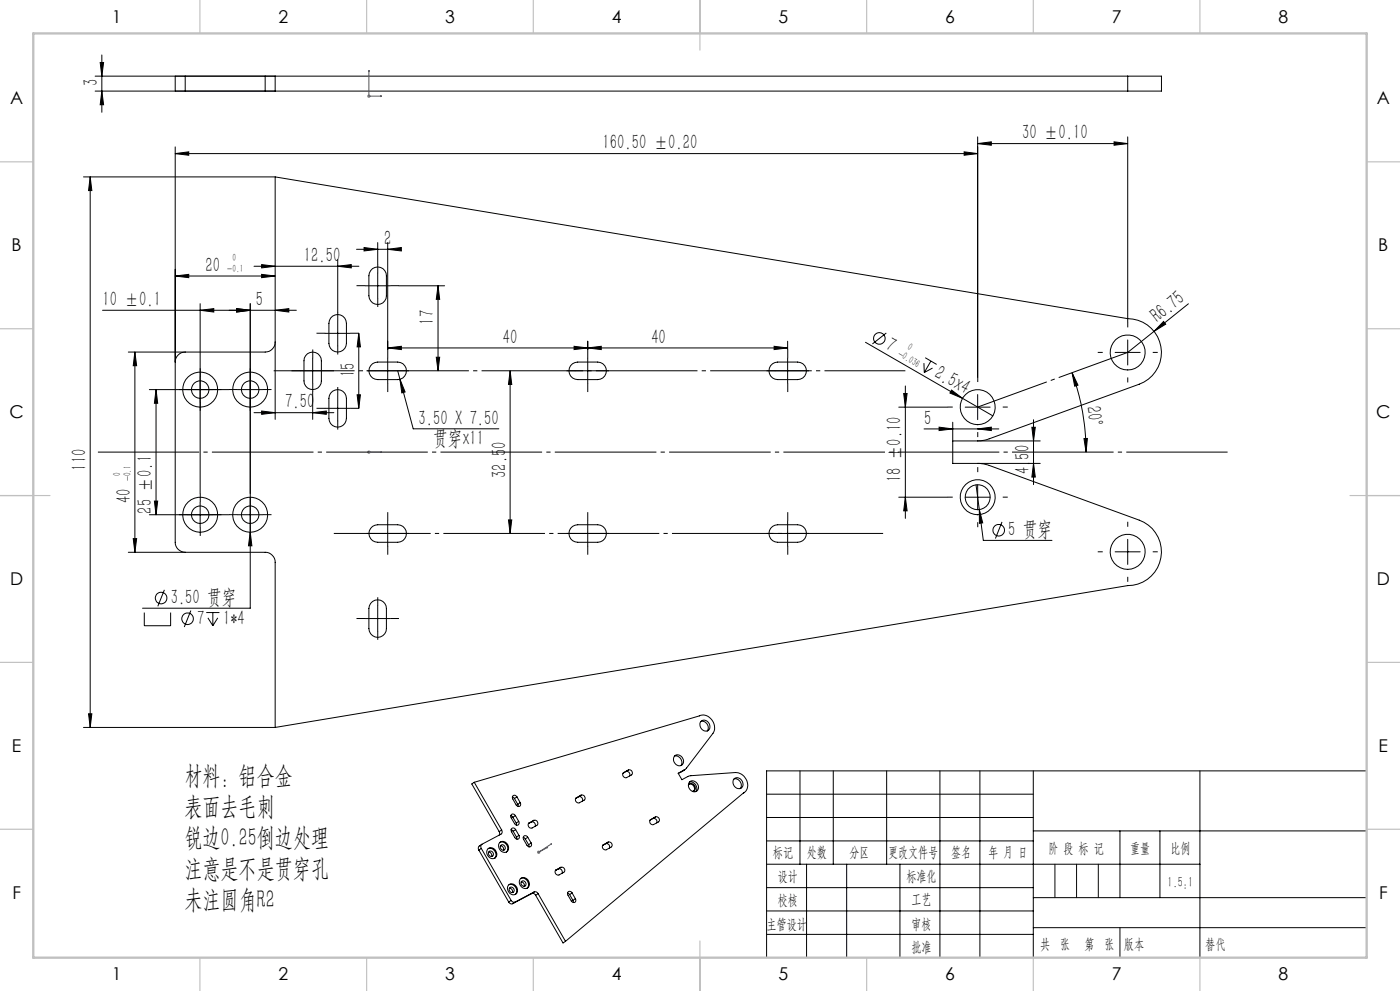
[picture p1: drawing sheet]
<svg xmlns="http://www.w3.org/2000/svg" width="420mm" height="297mm" viewBox="0 0 420 297" stroke-linecap="round" stroke-linejoin="round" font-family="sans-serif">
<g fill="none" stroke="#000" stroke-width=".3">
<path d="M30.1 18.7h1l-.5 4.1zM30.6 16.5v17.2M28.5 22.8h309.8M28.5 27.3h309.8M30.6 27.3l.5 4.1h-1zM52.6 22.8h3v4.5h-3zM79.6 22.8h3v4.5h-3zM338.3 22.8h10.1v4.5h-10.1M338.3 22.8v4.5M25 53h57.5M27.1 53v165M27.1 53l.5 4.1h-1z"/>
<path d="M52.6 44v118.5a3 3 0 0 0 3 3M52.6 46l4-.5v1zM52.6 46h240.7M82.5 53l255.8 42.5a10.1 10.1 0 0 1 10 8.4 10.1 10.1 0 0 1-6.5 11.2l-45.4 16.6-3.1 .4M82.5 53v72.7M289.2 45.5l4.1 .5-4.1 .5zM293.3 43l4.1-.5v1zM293.3 41v72M293.3 43h45M334.2 42.5l4.1 .5-4.1 .5zM338.3 41v55.6M76.2 79.8h31.5"/>
<path d="M78.5 79.3l4 .5-4 .5zM101.3 79.8l4.1-.5v1zM101.3 77.8v15.7M107 74.7h10.4M109.2 74.2l4.1 .5-4.1 .5zM113.3 72.7v6.6M116.3 74.7l4.1-.5v1zM116.3 72.7v32.1M30.8 93h58.1M52.6 82.7l4-.5v1zM52.6 82.7h29.9M60 93l4.1-.5v1z"/>
<path d="M60 91v56.9M71 92.5l4.1 .5-4.1 .5zM75.1 91v56.9M78.5 82.2l4 .5-4 .5zM82.5 93l4.1-.5v1zM97.5 99.9h7.6M99.2 95.4a2.63 2.63 0 0 1 2.9-1 2.63 2.63 0 0 1 1.8 2.5v6a2.63 2.63 0 0 1-2.6 2.6 2.63 2.63 0 0 1-2.6-2.6v-6zM101.3 96.1v7.5M107.6 99.9l.5 4.1h-1zM107.6 99.9v22.5M109.6 85.7h7.5M111.8 80.5a2.63 2.63 0 0 1 4.1 2.2v5.9a2.63 2.63 0 0 1-2.6 2.7 2.63 2.63 0 0 1-2.6-2.7v-5.9l.1-.9z"/>
<path d="M113.3 81.9v7.5M119.7 85.7h13.7M131.4 85.7l.5 4h-1zM131.4 85.7v25.4M265.9 99.8l-4.2 3.3M349.1 96.3l.6 .9-3.5 2.1zM356.5 91l-18.2 14.6M40.5 105.5v60M40.5 105.5l.5 4.1h-1zM44.8 116.8h23.9M46.8 116.8l.5 4.1h-1zM46.8 116.8v37.5"/>
<path d="M55.6 105.5a3 3 0 0 0-3 3M71.3 116.8h7.5M82.5 102.5a3 3 0 0 1-2.9 3h-41.1M90.1 111.1h7.4M92.3 106a2.63 2.63 0 0 1 4.1 2.1v6.1a2.61 2.61 0 0 1-2.6 2.6 2.61 2.61 0 0 1-2.6-2.6v-6.1l.1-.8zM93.8 107.4v7.5M93.8 117.5v8.2M99.2 117.9a2.63 2.63 0 0 1 2.9-1 2.63 2.63 0 0 1 1.8 2.5v6a2.63 2.63 0 0 1-2.6 2.6 2.63 2.63 0 0 1-2.6-2.6v-6zM101.3 118.6v7.5M107.1 118.3h1l-.5 4.1zM111.8 109l1.5-.5h6a2.63 2.63 0 0 1 2.6 2.6 2.63 2.63 0 0 1-2.6 2.7h-6a2.64 2.64 0 0 1-2.5-1.9 2.64 2.64 0 0 1 1-2.9zM112.6 111.1h7.5"/>
<path d="M116.3 104.3l4.1-.5v1zM116.3 104.3h120M116.3 107.4v7.5M119.3 111.1l.7 2.6M120 113.7l1.5 3.8-1 .3zM120 113.7l4 14.8h25.6M130.9 107.1h1l-.5 4zM153 111.1l.5 4.1h-1zM153 111.1v48.8M171.2 109.6l.6-.6 1.5-.5h6a2.63 2.63 0 0 1 2.6 2.6 2.63 2.63 0 0 1-2.6 2.7h-6a2.63 2.63 0 0 1-2.3-1.5 2.63 2.63 0 0 1 .2-2.7zM172.2 103.8l4.1 .5-4.1 .5zM172.5 111.1h7.6"/>
<path d="M176.3 104.3l4.1-.5v1zM176.3 102.3v2.5M176.3 107.4v7.5M231.2 109.6l.6-.6 1.5-.5h6a2.63 2.63 0 0 1 2.6 2.6 2.63 2.63 0 0 1-2.6 2.7h-6a2.63 2.63 0 0 1-2.1-4.2zM232.2 103.8l4.1 .5-4.1 .5zM232.6 111.1h7.5M236.3 102.3v2.5M236.3 107.4v7.5M259.6 102.6l38.3 22M271.1 117.9h1l-.5 4.1zM271.6 115.7v39.7M277.2 108.8l.1 2.9"/>
<path d="M277.6 107.2l3.4 2M279.3 108.2l-2 3.5M279.8 110.3l-2.5 1.4M285.5 116.9l3.2 2.5-3.7-1.6zM293.3 118.2v7.6M321.6 111.7l1.8 3.7-1 .3zM321.6 111.7a69.6 69.6 0 0 1 4.2 23.8M334.5 105.6h7.6M338.3 101.9v7.5M76.2 123.7h24M78.5 123.2l4 .5-4 .5zM93.8 123.7l4.1-.5v1z"/>
<path d="M97.5 122.4h7.6M269.6 122h14.7M277.2 128.5h22.4M281.7 128l4.1 .5-4.1 .5zM285.8 126.5v12.4h26.3M289.6 122h7.4M293.3 138.9l3.1 .4 45.4 16.6a10.1 10.1 0 0 1 6.5 11.2 10.1 10.1 0 0 1-10 8.4l-255.8 42.5M293.3 128.5l4.1-.5v1zM309.6 128.1h1l-.5 4zM310.1 138.9l.5 4.1h-1zM310.1 125.8v19.4M312.1 132.1h-26.3"/>
<path d="M325.2 131.4h1l-.4 4.1zM44.8 154.3h23.9M46.3 150.2h1l-.5 4.1zM60 150.5v7.5M71.3 154.3h7.5M75.1 159.5l.5 4.1h-1.1zM75.1 149v33.3h-32.3M111.8 157.8l1.5-.5h6a2.63 2.63 0 0 1 2.6 2.6 2.63 2.63 0 0 1-2.6 2.6h-6a2.64 2.64 0 0 1-2.5-1.8 2.64 2.64 0 0 1 1-2.9zM112.6 159.9h7.5M116.3 156.1v7.6M152.5 155.8h1l-.5 4.1zM171.2 158.4l.6-.6 1.5-.5h6a2.63 2.63 0 0 1 2.6 2.6 2.63 2.63 0 0 1-2.6 2.6h-6a2.63 2.63 0 0 1-2.3-1.4 2.63 2.63 0 0 1 .2-2.7z"/>
<path d="M172.5 159.9h7.6M176.3 156.1v7.6M231.2 158.4l.6-.6 1.5-.5h6a2.63 2.63 0 0 1 2.6 2.6 2.63 2.63 0 0 1-2.6 2.6h-6a2.63 2.63 0 0 1-2.1-4.1zM232.6 159.9h7.5M236.3 156.1v7.6M269.6 149h14.7M271.6 149l.5 4.1h-1zM289.6 149h7.4M292.8 145.3l2.2 16.7h20.6M293.3 145.3v7.4M293.8 152.7l1 4-1 .1zM300.6 156.4l-2 5"/>
<path d="M38.5 165.5h41.1a3 3 0 0 1 2.9 3v49.5M40 161.4h1l-.5 4.1zM49.3 176.8l-2 4.9M334.5 165.4h7.6M338.3 161.6v7.6M43.3 183.6v3.9h7.9v-3.9M57.3 183l-2 4.9M61.9 183.6h3.9M62.4 185.2l1.5 2.3M63.9 183.6v3.9M65.3 185.2l-1.4 2.3M109.6 185.4h7.5"/>
<path d="M111.2 180.8a2.61 2.61 0 0 1 2.9-.9 2.61 2.61 0 0 1 1.8 2.5v6a2.63 2.63 0 0 1-2.6 2.6 2.63 2.63 0 0 1-2.6-2.6v-6zM113.3 181.6v7.5M25 218h57.5M26.6 213.9h1l-.5 4.1zM210.3 216.2a1.86 1.86 0 0 1 1.9 .8 1.86 1.86 0 0 1 0 2.1M210.5 216a1.73 1.73 0 0 1 2.2 .8 1.73 1.73 0 0 1-.6 2.3 1.86 1.86 0 0 1-1.9-1 1.86 1.86 0 0 1 .3-2.1zM142.3 234.5l67.5-19.9a3.6 3.6 0 0 1 4.6 3.9l-.5 1.3-8.1 10.6-2.4 1.3 1.2 2 2.6-1.2 13.4-1a3.6 3.6 0 0 1 3.3 2.1 3.6 3.6 0 0 1-.5 3.8l-53.7 44.7M142.3 234.5l8.2 14.2M142.3 234.5l-.8 .4 8.3 14.3M153.7 238.8l.6 .5M154.3 239.3l1 1.7M155.1 238.8a.71 .71 0 0 0-1-.4 .71 .71 0 0 0-.3 1.1l1 1.7a.72 .72 0 0 0 1.1 .5 .72 .72 0 0 0 .2-1.1"/>
<path d="M155.1 238.8l1 1.8M155.1 238.8l-.8 .5M172.9 239.1h.1M173.6 238.8a.94 .94 0 0 1 1 .3 .94 .94 0 0 1 .1 1M173.6 238.8l-.9 .5M174.3 238.3a.9 .9 0 0 1 1.1 .4 .9 .9 0 0 1-.2 1.1l-1.4 .8a.9 .9 0 0 1-1-.4 .9 .9 0 0 1 .1-1.1M174.3 238.3l-1.4 .8M174.3 238.3l-.7 .5M187.1 231.5l-.1 .1M187.8 231.2a.92 .92 0 0 1 1 .3 .92 .92 0 0 1 .1 1M187.8 231.2l-.9 .5M188.6 230.7a.89 .89 0 0 1 1 .5 .89 .89 0 0 1-.2 1.1l-1.4 .7a.9 .9 0 0 1-1.1-.4 .9 .9 0 0 1 .2-1.1"/>
<path d="M188.6 230.7l-1.5 .8M188.6 230.7l-.8 .5M202.3 226.6a1.7 1.7 0 0 1 2.4 .5 1.7 1.7 0 0 1-.5 2.4 1.91 1.91 0 0 1-1.9-2.9zM202.4 226.6a1.88 1.88 0 0 1 1.8 .8 1.88 1.88 0 0 1 .1 2M204.5 231.3l-1 .5M204.6 231.2l-.1 .1M205.4 230.7l-.9 .6M206.5 235.4a1.19 1.19 0 0 1 1.8-.1 1.19 1.19 0 0 1-.1 1.8l-.5 .1M206.7 235a1.34 1.34 0 0 1 1.4 .6 1.34 1.34 0 0 1 0 1.5M206.8 234.4a1.7 1.7 0 0 1 2.4 .5 1.7 1.7 0 0 1-.6 2.4 1.91 1.91 0 0 1-1.8-2.9zM206.8 234.4a1.88 1.88 0 0 1 1.9 .8 1.88 1.88 0 0 1 0 2M220.2 233.5a1.69 1.69 0 0 1 2.4 .5 1.69 1.69 0 0 1-.6 2.4 1.9 1.9 0 0 1-1.8-2.9z"/>
<path d="M220.2 233.5a1.86 1.86 0 0 1 1.9 .8 1.86 1.86 0 0 1 0 2M223.2 237.6l-.2 .1M230 238h80M240 231v28M250 231v28M266 231v28M282 231v56M294 231v56M310 231v56M360 231v56M410 231h-180v56M143.7 254.8l8.9 15.5"/>
<path d="M144.4 254.3l9 15.6M144.4 254.3l-.7 .5M144.5 253l-.7 .5a.96 .96 0 0 0-.1 1.3M146.3 254.5a1.69 1.69 0 0 1 2.4 .4 1.69 1.69 0 0 1-.6 2.4 1.89 1.89 0 0 1-1.8-2.8zM146.4 254.3a1.86 1.86 0 0 1 2.1 .8 1.86 1.86 0 0 1-.1 2.1M146.6 255.4a.96 .96 0 0 1 .9 1.3M149.8 249.2v1.1M150 252.4a1.83 1.83 0 0 1 2 .8 1.83 1.83 0 0 1-.1 2.1M150.1 252.4a1.73 1.73 0 0 1 2.2 .8 1.73 1.73 0 0 1-.6 2.2 1.86 1.86 0 0 1-1.9-1 1.86 1.86 0 0 1 .3-2zM150.1 253.5a1 1 0 0 1 .9 1.3M150.3 253.3a.82 .82 0 0 1 1.2 .4 .82 .82 0 0 1-.7 1.1 .94 .94 0 0 1-.5-1.5zM150.5 248.7a.92 .92 0 0 1-.2 1.3l-5.7 3a.92 .92 0 0 0-.2 1.3"/>
<path d="M150.5 248.7l-.7 .5M153.2 244.5l.6 .4M153.3 248.6l.7 .5M153.8 244.9l1.1 1.8M154 249.1l.9 1.8M154.6 244.4a.73 .73 0 0 0-1-.4 .73 .73 0 0 0-.2 1.1l1 1.7a.72 .72 0 0 0 1 .5 .72 .72 0 0 0 .2-1.1M154.6 244.4l1 1.8M154.6 244.4l-.8 .5M154.7 248.6a.72 .72 0 0 0-1-.4 .72 .72 0 0 0-.2 1.1l.9 1.7a.72 .72 0 0 0 1.1 .5 .72 .72 0 0 0 .2-1.1M154.7 248.6l1 1.8M154.7 248.6l-.7 .5M154.9 246.7l.1 .6"/>
<path d="M154.9 250.9l.2 .6M155.3 241l.1 .7M155.6 246.2l-.7 .5M155.7 250.4l-.8 .5M156.1 240.6l-.8 .4M157 251l.6 .4M157.6 251.4l1 1.7M158.3 250.9a.72 .72 0 0 0-1-.4 .72 .72 0 0 0-.2 1.1l1 1.7a.73 .73 0 0 0 1 .5 .73 .73 0 0 0 .2-1.1M158.3 250.9l1 1.8M158.3 250.9l-.7 .5M158.6 253.1l.1 .7M158.8 246.6l-.1 .1"/>
<path d="M159.3 252.7l-.7 .4M159.4 246.3a.94 .94 0 0 1 1 .3 .94 .94 0 0 1 .1 1M159.4 246.3l-.9 .5M160.2 245.8a.9 .9 0 0 1 1 .5 .9 .9 0 0 1-.2 1.1l-1.4 .7a.9 .9 0 0 1-1-.4 .9 .9 0 0 1 .2-1.1M160.2 245.8l-1.4 .8M160.2 245.8l-.8 .5M168.3 259.9a.89 .89 0 0 1 1 .4 .89 .89 0 0 1-.2 1.1l-1.4 .8a.9 .9 0 0 1-1-.4 .9 .9 0 0 1 .1-1.1M168.3 259.9l-1.5 .8M168.3 259.9l-.8 .5M181 253.1l-.1 .1M181.7 252.9a.94 .94 0 0 1 1 .3 .94 .94 0 0 1 .1 1M181.7 252.9l-.9 .5"/>
<path d="M182.5 252.4a.88 .88 0 0 1 1 .4 .88 .88 0 0 1-.2 1.1l-1.4 .8a.88 .88 0 0 1-1.1-.4 .88 .88 0 0 1 .2-1.2M182.5 252.4l-1.5 .7M182.5 252.4l-.8 .5M195.2 245.6h-.1M195.9 245.3a.94 .94 0 0 1 1 .3 .94 .94 0 0 1 .1 1M195.9 245.3l-.9 .5M196.6 244.8a.9 .9 0 0 1 1.1 .4 .9 .9 0 0 1-.2 1.1l-1.4 .8a.88 .88 0 0 1-1.1-.4 .88 .88 0 0 1 .2-1.1M196.6 244.8l-1.4 .8M196.6 244.8l-.7 .5M230 245h80M230 252h80M230 259h130"/>
<path d="M242 259v28M254 259v28M270 259v28M310 249h100M336 249v20M348 249v20M152.5 265.3a1.69 1.69 0 0 1 2.4 .5 1.69 1.69 0 0 1-.6 2.3 1.9 1.9 0 0 1-1.8-2.8zM152.6 270.3a.9 .9 0 0 0 1.2 .5M152.7 265.1a1.84 1.84 0 0 1 2 .8 1.84 1.84 0 0 1-.1 2.2M152.8 266.2a.95 .95 0 0 1 .9 1.3M153 266a.8 .8 0 0 1 1.2 .5 .8 .8 0 0 1-.9 .9l-.5-.6zM153.4 269.9a.92 .92 0 0 0 1.2 .4"/>
<path d="M153.4 269.9l-.8 .4M154.6 270.3l-.8 .5M156.1 263.4a1.69 1.69 0 0 1 2.4 .5 1.69 1.69 0 0 1-.6 2.4 1.9 1.9 0 0 1-1.8-2.9zM156.2 263.3a1.81 1.81 0 0 1 2 .7 1.81 1.81 0 0 1-.1 2.2M156.4 264.3a1 1 0 0 1 .8 1.3M159.5 267.8a.9 .9 0 0 1 1.2 .5M159.5 267.8l-5.7 3M160.2 267.3a.9 .9 0 0 1 1.2 .5M160.2 267.3l-5.6 3M160.2 267.3l-.7 .5M160.7 268.3l8.2 14.3 .8-.5M161.4 267.8l8.3 14.3"/>
<path d="M161.4 267.8l-.7 .5M166.8 260.7h.1M167.5 260.4a.92 .92 0 0 1 1 .3 .92 .92 0 0 1 .1 1M167.5 260.4l-.9 .5M170.3 267.6l.6 .5M170.9 268.1l1 1.7M171.6 267.6a.72 .72 0 0 0-1-.4 .72 .72 0 0 0-.2 1.1l1 1.7a.72 .72 0 0 0 1 .4 .72 .72 0 0 0 .2-1.1M171.6 267.6l1 1.7M171.6 267.6l-.7 .5M171.9 269.8l.1 .7M172.6 269.3l-.7 .5M230 266h80"/>
<path d="M230 273h80M310 269h100M310 278h100M230 280h80"/>
<circle cx="60.1" cy="116.8" r="5.3"/>
<circle cx="60.1" cy="116.8" r="2.62"/>
<circle cx="75" cy="116.8" r="5.3"/>
<circle cx="75.1" cy="116.8" r="2.62"/>
<circle cx="263.8" cy="101.4" r="1.74"/>
<circle cx="338.3" cy="105.6" r="5.2"/>
<circle cx="293.3" cy="122" r="5.3"/>
<circle cx="60.1" cy="154.3" r="5.3"/>
<circle cx="60.1" cy="154.3" r="2.62"/>
<circle cx="75" cy="154.3" r="5.3"/>
<circle cx="75.1" cy="154.3" r="2.62"/>
<circle cx="293.3" cy="149" r="3.7"/>
<circle cx="293.3" cy="149" r="5.2"/>
<circle cx="299.6" cy="158.9" r="1.73"/>
<circle cx="48.3" cy="179.2" r="1.73"/>
<circle cx="338.3" cy="165.4" r="5.2"/>
<circle cx="56.3" cy="185.4" r="1.73"/>
<circle cx="147.3" cy="255.9" r=".8"/>
<circle cx="157.1" cy="264.9" r=".8"/>
</g>
<path d="M110.7 21.1l.1 .3h-.2zM110.7 21.1v7.7h3.8M114.2 28.7l.3 .1-.3 .1zM110.6 135.5h.2zM110.7 135.5h.1M110.7 135.5h3.8M114.5 135.5h-.3h.3M164 254.1l.4-.2zM165.2 253l.3-.1zM165.5 252.9l-3.9 2.5 2.8-1.5" fill="none" stroke="#00f" stroke-width=".3"/>
<path d="M110.2 28.8h1M110.3 28.5l.7 .7M110.7 28.3v1M111 28.5l-.7 .7M110.2 135.5h1M110.3 135.1l.7 .8M110.7 135v1M111 135.1l-.7 .8M161.1 255.4h1M161.3 255.1l.7 .7M161.6 254.9v1M162 255.1l-.7 .7" fill="none" stroke="#808080" stroke-width=".3"/>
<g fill="none" stroke="#000" stroke-width=".3" stroke-dasharray="30.5 1.3 1.3 1.3" stroke-linecap="butt">
<path d="M97.6 99.9h-2.7M101.3 96.1v-2.6M105.1 99.9h2.6M109.6 85.6h-2.7M113.3 89.4v2.6M113.3 81.9v-2.7M117.1 85.6h2.6M338.3 98.1v-1.5M56.3 116.7h-2.6M60.1 113v-2.6M63.8 116.7h2.6M71.3 116.7h-2.6"/>
<path d="M75.1 113v-2.6M78.8 116.7h2.6M90.1 111.1h-2.7M93.8 107.4v-2.7M93.8 114.9v2.6M97.6 111.1h2.6M101.3 118.6v-2.6M101.3 103.6v2.6M112.6 111.1h-2.7M116.3 114.9v2.6M116.3 107.4v-2.7M120.1 111.1h2.6"/>
<path d="M172.6 111.1h-2.7M176.3 114.9v2.6M176.3 107.4v-2.7M180.1 111.1h2.6M232.6 111.1h-2.7M236.3 114.9v2.6M236.3 107.4v-2.7M240.1 111.1h2.6M293.3 114.5v-1.5M330.8 105.6h-1.5M338.3 113.1v1.5M345.8 105.6h1.5"/>
<path d="M60.1 120.5v2.6M75.1 120.5v2.6M97.6 122.4h-2.7M101.3 126.1v2.6M105.1 122.4h2.6M285.8 122h-1.5M293.3 129.5v1.5M300.8 122h1.5M56.3 154.2h-2.6M60.1 150.5v-2.6M60.1 158v2.6M63.8 154.2h2.6"/>
<path d="M71.3 154.2h-2.6M75.1 150.5v-2.6M75.1 158v2.6M78.8 154.2h2.6M112.6 159.9h-2.7M116.3 156.1v-2.6M120.1 159.9h2.6M172.6 159.9h-2.7M176.3 156.1v-2.6M180.1 159.9h2.6M232.6 159.9h-2.7M236.3 156.1v-2.6"/>
<path d="M240.1 159.9h2.6M285.8 149h-1.5M293.3 141.5v-1.5M293.3 156.5v1.5M300.8 149h1.5M338.3 157.9v-1.5M116.3 163.6v2.6M176.3 163.6v2.6M236.3 163.6v2.6M330.8 165.4h-1.5M338.3 172.9v1.5M345.8 165.4h1.5"/>
<path d="M109.6 185.4h-2.7M113.3 181.6v-2.6M113.3 189.1v2.6M117.1 185.4h2.6"/>
</g>
<path d="M29.4 135.5h338.9" fill="none" stroke="#000" stroke-width=".3" stroke-dasharray="30.5 1.3 1.3 1.3" stroke-dashoffset=".1" stroke-linecap="butt"/>
<path d="M271.6 111.1h-189.5" fill="none" stroke="#000" stroke-width=".3" stroke-dasharray="30.5 1.3 1.3 1.3" stroke-dashoffset="6.2" stroke-linecap="butt"/>
<path d="M264.9 159.9h-164.8" fill="none" stroke="#000" stroke-width=".3" stroke-dasharray="30.5 1.3 1.3 1.3" stroke-dashoffset="1.4" stroke-linecap="butt"/>
<path d="M293.3 122l45-16.4" fill="none" stroke="#000" stroke-width=".3" stroke-dasharray="30.5 1.3 1.3 1.3" stroke-dashoffset="8.4" stroke-linecap="butt"/>
<path d="M316.5 259v10M323 259v10M329.5 259v10M336 278v9" fill="none" stroke="#0a0605" stroke-width=".3"/>
<g fill="none" stroke="#c0c0c0" stroke-width=".35">
<path d="M60 0v10M110 0v10M160 0v10M210 0v15M260 0v10M310 0v10M360 0v10M0 48.5h10M410 48.5h10M0 98.5h10M410 98.5h10M0 148.5h15"/>
<path d="M405 148.5h15M0 198.5h10M410 198.5h10M0 248.5h10M410 248.5h10M60 287v10M110 287v10M160 287v10M210 282v15M260 287v10M310 287v10M360 287v10"/>
</g>
<path d="M10 10h400v277h-400z" fill="none" stroke="#c0c0c0" stroke-width=".7"/>
<g fill="#000">
<path d="M153 111.1l.5 4.1h-1zM152.5 155.8h1l-.5 4.1zM131.4 85.7l.5 4h-1zM130.9 107.1h1l-.5 4z"/>
<path d="M325.2 131.4h1l-.4 4.1zM321.6 111.7l1.8 3.7-1 .3z"/>
</g>
<g fill="#00f">
<path d="M164 254.1l.4-.2zM165.2 253l.3-.1zM114.2 28.7l.3 .1-.3 .1zM110.7 21.1l.1 .3h-.2z"/>
<path d="M114.2 135.5h.3zM110.6 135.5h.2z"/>
</g>
<g fill="#000">
<path d="M349.1 96.3l.6 .9-3.5 2.1zM285.5 116.9l3.2 2.5-3.7-1.6z"/>
<path d="M30.1 18.7h1l-.5 4.1zM30.6 27.3l.5 4.1h-1zM40.5 105.5l.5 4.1h-1zM40 161.4h1l-.5 4.1zM46.8 116.8l.5 4.1h-1zM46.3 150.2h1l-.5 4.1zM27.1 53l.5 4.1h-1zM26.6 213.9h1l-.5 4.1zM309.6 128.1h1l-.5 4zM310.1 138.9l.5 4.1h-1zM107.6 99.9l.5 4.1h-1zM107.1 118.3h1l-.5 4.1zM271.1 117.9h1l-.5 4.1zM271.6 149l.5 4.1h-1z"/>
<path d="M52.6 82.7l4-.5v1zM78.5 82.2l4 .5-4 .5zM116.3 104.3l4.1-.5v1zM172.2 103.8l4.1 .5-4.1 .5zM176.3 104.3l4.1-.5v1zM232.2 103.8l4.1 .5-4.1 .5zM52.6 46l4-.5v1zM289.2 45.5l4.1 .5-4.1 .5zM293.3 43l4.1-.5v1zM334.2 42.5l4.1 .5-4.1 .5zM71 92.5l4.1 .5-4.1 .5zM82.5 93l4.1-.5v1zM293.8 152.7v4.1l1-.1zM120 113.7l.5 4.1 1-.3zM75.1 159.5l-.6 4.1h1.1zM281.7 128l4.1 .5-4.1 .5zM293.3 128.5l4.1-.5v1zM78.5 79.3l4 .5-4 .5zM101.3 79.8l4.1-.5v1zM78.5 123.2l4 .5-4 .5zM93.8 123.7l4.1-.5v1zM109.2 74.2l4.1 .5-4.1 .5zM116.3 74.7l4.1-.5v1z"/>
<path d="M71 92.5l4.1 .5-4.1 .5zM60 93l4.1-.5v1z"/>
</g>
<g font-size="7.8">
<text x="55.3" y="235">材料：铝合金</text>
<text x="55.3" y="244.3">表面去毛刺</text>
<text x="55.3" y="253.5">锐边0.25倒边处理</text>
<text x="55.3" y="262.8">注意是不是贯穿孔</text>
<text x="55.3" y="272.1">未注圆角R2</text>
</g>
<g font-size="6.3">
<text x="29.3" y="25.8" transform="rotate(-90 29.3 25.8)">3</text>
<text x="306.6" y="41.8">30 ±0.10</text>
<text x="180.8" y="44.8">160.50 ±0.20</text>
<text x="115.3" y="73.4">2</text>
<text x="61.6" y="81.5">20</text>
<text x="91.1" y="78.5">12.50</text>
<text x="30.8" y="91.7">10 ±0.1</text>
<text x="76.8" y="91.7">5</text>
<text x="130.2" y="97.3" transform="rotate(-90 130.2 97.3)">17</text>
<text x="347.2" y="96.9" transform="rotate(-39 347.2 96.9)">R6.75</text>
<text x="150.9" y="103">40</text>
<text x="195.4" y="103">40</text>
<text x="265.4" y="104.5" transform="rotate(30 265.4 104.5)">7</text>
<text x="106.4" y="113" transform="rotate(-90 106.4 113)">15</text>
<text x="280.1" y="112.9" transform="rotate(30 280.1 112.9)">2.5x4</text>
<text x="85.5" y="122.4">7.50</text>
<text x="325.9" y="121.9" transform="rotate(83 325.9 121.9)">20°</text>
<text x="125.6" y="127.3">3.50 X 7.50</text>
<text x="277.2" y="127.3">5</text>
<text x="130" y="133.5">贯穿x11</text>
<text x="25.8" y="141" transform="rotate(-90 25.8 141)">110</text>
<text x="151.8" y="143.2" transform="rotate(-90 151.8 143.2)">32.50</text>
<text x="308.8" y="142.1" transform="rotate(-90 308.8 142.1)">4.50</text>
<text x="270.4" y="144.5" transform="rotate(-90 270.4 144.5)">18 ±0.10</text>
<text x="39.2" y="150.9" transform="rotate(-90 39.2 150.9)">40</text>
<text x="45.6" y="153.9" transform="rotate(-90 45.6 153.9)">25 ±0.1</text>
<text x="302.5" y="160.8">5 贯穿</text>
<text x="51.2" y="181.1">3.50 贯穿</text>
<text x="59.2" y="187.3">7</text>
<text x="66.9" y="187.3">1*4</text>
</g>
<g font-size="5.3">
<text x="33.5" y="6.8">1</text>
<text x="83.5" y="6.8">2</text>
<text x="133.5" y="6.8">3</text>
<text x="183.5" y="6.8">4</text>
<text x="233.5" y="6.8">5</text>
<text x="283.5" y="6.8">6</text>
<text x="333.5" y="6.8">7</text>
<text x="383.5" y="6.8">8</text>
<text x="3" y="31.1">A</text>
<text x="413" y="31.1">A</text>
<text x="3.5" y="75.3">B</text>
<text x="413.5" y="75.3">B</text>
<text x="2.8" y="125.3">C</text>
<text x="412.8" y="125.3">C</text>
<text x="3" y="175.3">D</text>
<text x="413" y="175.3">D</text>
<text x="3.6" y="225.3">E</text>
<text x="413.6" y="225.3">E</text>
<text x="3.7" y="269.6">F</text>
<text x="413.7" y="269.6">F</text>
<text x="33.5" y="293.8">1</text>
<text x="83.5" y="293.8">2</text>
<text x="133.5" y="293.8">3</text>
<text x="183.5" y="293.8">4</text>
<text x="233.5" y="293.8">5</text>
<text x="283.5" y="293.8">6</text>
<text x="333.5" y="293.8">7</text>
<text x="383.5" y="293.8">8</text>
</g>
<g font-size="4.4">
<text x="231.9" y="256.9">标记</text>
<text x="242.1" y="256.9">处数</text>
<text x="254.9" y="256.9">分区</text>
<text x="266.5" y="256.9">更改文件号</text>
<text x="285.4" y="256.9">签名</text>
<text x="296.5" y="256.9">年 月 日</text>
<text x="314.5" y="255.6">阶 段 标 记</text>
<text x="339" y="255.6">重量</text>
<text x="351.1" y="255.6">比例</text>
<text x="233.3" y="263.9">设计</text>
<text x="271.9" y="263.9">标准化</text>
<text x="350.3" y="265.7">1.5:1</text>
<text x="233.3" y="271.1">校核</text>
<text x="273.4" y="271">工艺</text>
<text x="229.9" y="278.3">主管设计</text>
<text x="273.4" y="278.3">审核</text>
<text x="273.4" y="285.2">批准</text>
<text x="312.1" y="284.4">共 张</text>
<text x="325.3" y="284.4">第 张</text>
<text x="337.1" y="284.4">版本</text>
</g>
<text font-size="4.4" fill="#0a0605" x="361.6" y="284.4">替代</text>
<g font-size="3.1">
<text x="68.2" y="81.4">-0.1</text>
<text x="69.7" y="78.3">0</text>
<text x="269.2" y="106.6" transform="rotate(30 269.2 106.6)">-0.036</text>
<text x="272" y="104.7" transform="rotate(30 272 104.7)">0</text>
<text x="36.1" y="142.8" transform="rotate(-90 36.1 142.8)">0</text>
<text x="39.2" y="144.3" transform="rotate(-90 39.2 144.3)">-0.1</text>
</g>
</svg>
